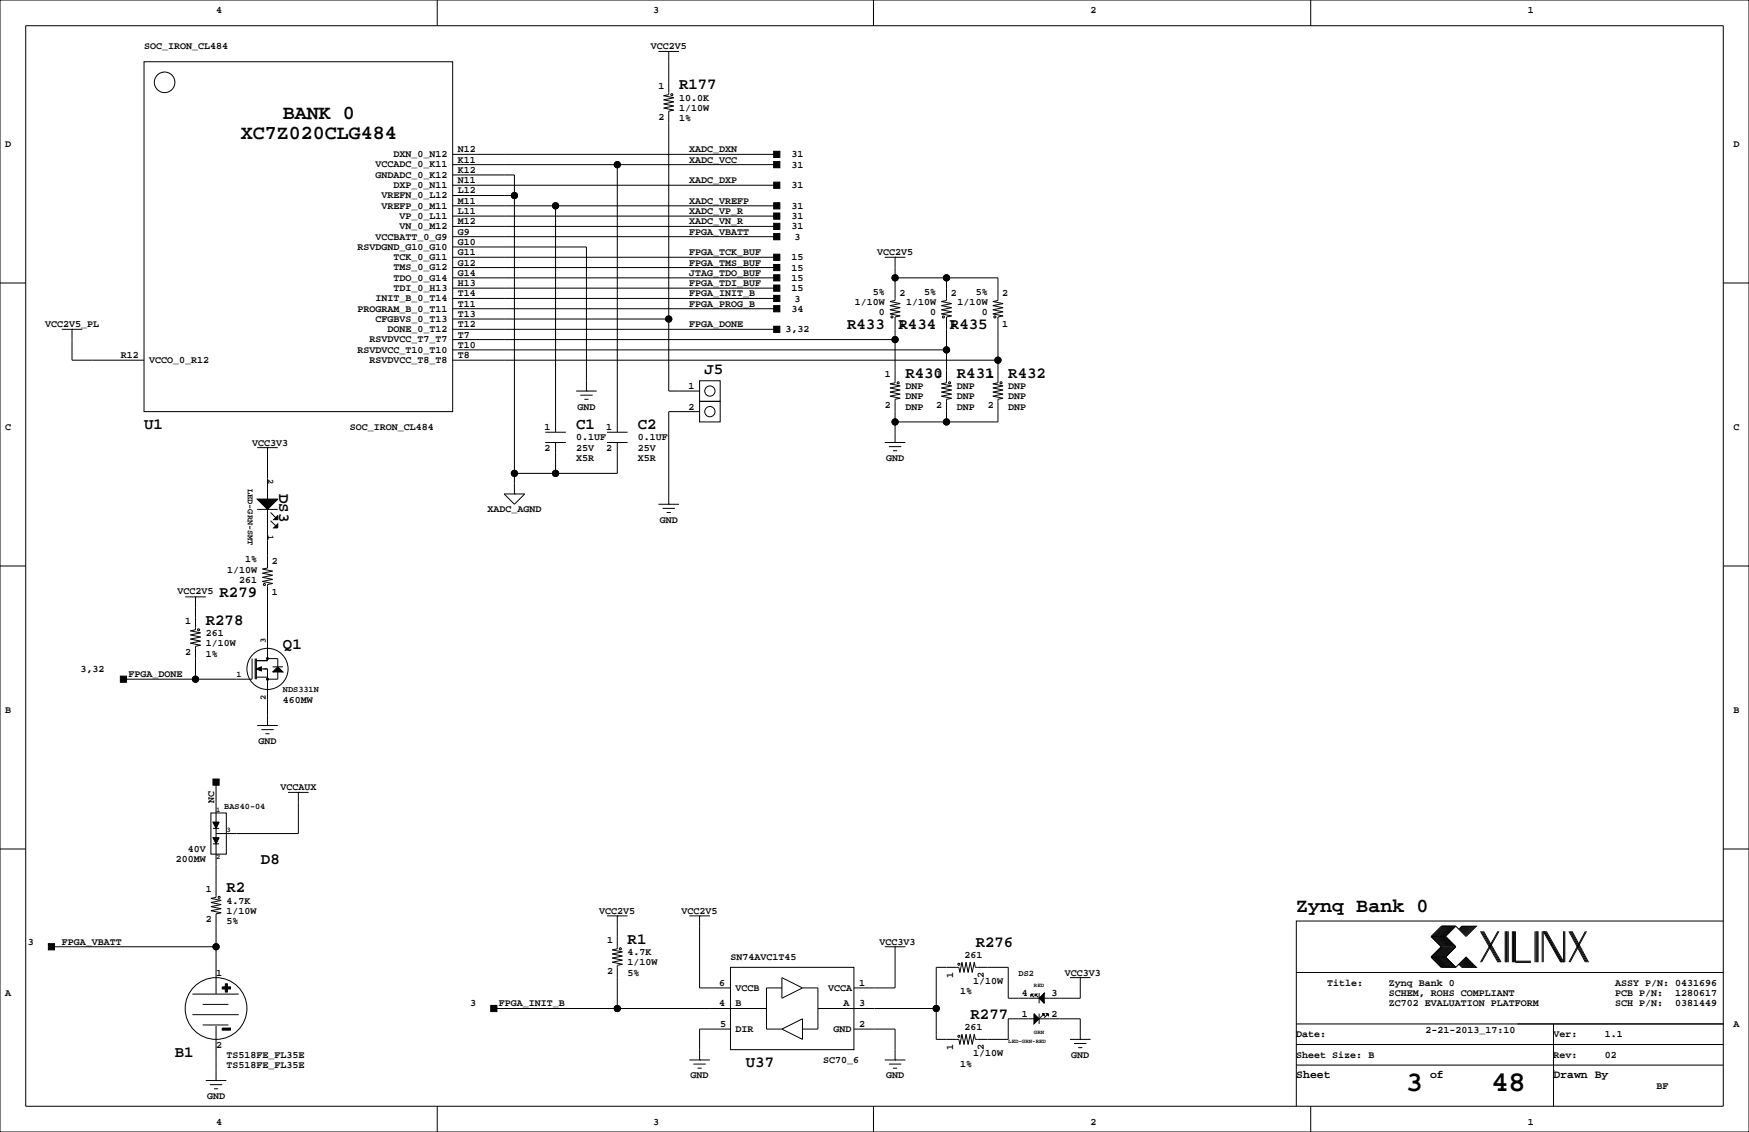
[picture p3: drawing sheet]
<svg xmlns="http://www.w3.org/2000/svg" width="432mm" height="279mm" viewBox="0 0 432 279" stroke-linecap="round" stroke-linejoin="round" font-family="sans-serif">
<g fill="none" stroke="#000" stroke-width=".25">
<path d="M0 0h431.8v279.4h-431.8zM6.3 6.4h419.1v266.6h-419.1zM35.6 15.2h76.2v86.4h-76.2zM107.9 0v6.4M162.6 12.7h5M165.1 12.7h.1M165.1 12.7v10.7l-1.3 .2 2.6 .5-2.6 .5 2.6 .5-2.6 .6 2.6 .5-2.6 .5 2.6 .5-1.3 .2v69.1h7.6M215.6 0v6.4M323.6 0v6.4M111.8 38.1h80M111.8 43.2h15.2v78.7M111.8 48.3h15.2"/>
<path d="M111.8 50.8h80M111.8 58.4h80M111.8 40.6h80M111.8 55.9h80M111.8 53.3h80M111.8 45.7h80M137.2 50.8v55.9M152.4 40.6v66.1M0 69.8h6.3M111.8 68.6h80M111.8 63.5h80M111.8 78.7h53.3"/>
<path d="M111.8 61h33v35.5M111.8 66h80M111.8 71.1h80M111.8 73.7h80M111.8 76.2h80M218.4 63.5h5.1M221 63.5h.1M221 68.6h25.4v5.6l-1.3 .2 2.5 .5-2.5 .5 2.5 .5-2.5 .6 2.5 .5-2.5 .5 2.5 .5-1.2 .2v16.3l-1.3 .2 2.5 .5-2.5 .6 2.5 .5-2.5 .5 2.5 .5-2.5 .5 2.5 .5-1.2 .3v5.5h-25.4M221 63.5v10.7l-1.3 .2 2.5 .5-2.5 .5 2.5 .5-2.5 .6 2.5 .5-2.5 .5 2.5 .5-1.2 .2v16.3l-1.3 .2 2.5 .5-2.5 .6 2.5 .5-2.5 .5 2.5 .5-2.5 .5 2.5 .5-1.2 .3v10.6M233.7 68.6v5.6l-1.3 .2 2.5 .5-2.5 .5 2.5 .5-2.5 .6 2.5 .5-2.5 .5 2.5 .5-1.2 .2v16.3l-1.3 .2 2.5 .5-2.5 .6 2.5 .5-2.5 .5 2.5 .5-2.5 .5 2.5 .5-1.2 .3v5.5M425.4 69.8h6.4M15.2 81.3h5.1"/>
<path d="M17.8 81.3h.1M17.8 81.3v7.6h17.8M111.8 86.4h121.9M111.8 88.9h134.6M111.8 83.8h109.2M111.8 81.3h80M142.2 96.5h5.1M143.3 97.5h3M144.3 98.6h1M144.8 96.5h.1M172.7 94h5.1v5.1h-5.1zM172.7 99.1h5.1v5h-5.1z"/>
<path d="M63.5 110.5h5.1M66 110.5h.1M66 110.5v12.7M134.6 109.2h5.1M134.6 106.7h5.1M137.2 109.2v7.6M149.9 109.2h5M149.9 106.7h5M152.4 109.2v7.6h-25.4M172.7 101.6h-7.6v22.9M218.4 109.2h5.1M219.5 110.2h3"/>
<path d="M220.5 111.3h1M221 109.2h.1M0 139.7h6.3M63.5 125.7h5.1M66 125.7v14.5l-1.2 .3 2.5 .5-2.5 .5 2.5 .5-2.5 .5 2.5 .5-2.5 .5 2.5 .5-1.3 .3v18.8h-2.8M66.8 126.5l1.3 1.3M66.8 128.5l1.3 1.3M124.5 121.9h5l-2.5 2.6zM127 121.9h.1M162.6 124.5h5M163.6 125.5h3M164.6 126.5h1"/>
<path d="M165.1 124.5h.1M425.4 139.7h6.4M45.7 147.3h5.1M48.3 147.3h.1M48.3 147.3v8.1l-1.3 .3 2.5 .5-2.5 .5 2.5 .5-2.5 .5 2.5 .5-2.5 .6 2.5 .5-1.2 .2v8.1M62.2 162.6v5h-31.7M63 162.6v5M63.2 162.6v5M63.2 167.1h2.8M63.5 179.1h5.1M64.5 165.1h1.5v14M66 179.1h.1"/>
<path d="M66 162.6h2.6v2M67.3 164.6h2.5M68.6 165.9v1.7h-2.6M53.3 193v28.5l-1.2 .2 2.5 .5-2.5 .6 2.5 .5-2.5 .5 2.5 .5-2.5 .5 2.5 .5-1.3 .3v19.8M64.5 180.1h3.1M65.5 181.1h1M71.1 195.6h5.1M73.7 195.6h.1M73.7 195.6v10.1h-20.4M0 209.5h6.3M52.1 200.7h3.8v10.1h-3.8zM52.6 202.9h1.5"/>
<path d="M52.6 208.3h1.5M52.6 204.5h1.5M425.4 209.5h6.4M12.7 233.7h40.6M149.9 226.1h5M152.4 226.1h.1M152.4 226.1v8.1l-1.3 .2 2.6 .5-2.6 .6 2.6 .5-2.6 .5 2.6 .5-2.6 .5 2.6 .5-1.3 .3v10.6M170.2 226.1h5.1M172.7 226.1h.1M172.7 226.1v17.7h7.6M180.3 238.8h30.5v20.3h-30.5zM218.4 233.7h5.1"/>
<path d="M221 233.7h.1M221 233.7v10.1h-10.2M353.3 236.2l2.6 2.6h3.5M353.3 231.1l2.6 2.6-2.6 2.5M353.3 236.2h3.6M353.3 231.1h3.6M356.1 228.6l-2.5 2.5 2.5 2.6-2.5 2.5 2.5 2.6M356.4 228.6l-2.6 2.5 2.6 2.6-2.6 2.5 2.6 2.6M356.6 228.6l-2.5 2.5 2.5 2.6-2.5 2.5 2.5 2.6M356.9 228.6l-2.6 2.5 2.6 2.6-2.6 2.5 2.6 2.6M356.9 231.1l2.5 2.6-2.5 2.5M356.9 236.2l2.5 2.6"/>
<path d="M357.1 228.6l-2.5 2.5 2.5 2.6-2.5 2.5 2.5 2.6M357.4 228.6l-2.6 2.5 2.6 2.6-2.6 2.5 2.6 2.6M357.6 228.6l-2.5 2.5 2.5 2.6-2.5 2.5 2.5 2.6M357.9 228.6l-2.6 2.5 2.6 2.6-2.6 2.5 2.6 2.6M358.1 228.6l-2.5 2.5 2.5 2.6-2.5 2.5 2.5 2.6M358.4 228.6l-2.5 2.5 2.5 2.6-2.5 2.5 2.5 2.6M358.6 228.6l-2.5 2.5 2.5 2.6-2.5 2.5 2.5 2.6M358.9 228.6l-2.5 2.5 2.5 2.6-2.5 2.5 2.5 2.6M359.2 228.6l-2.6 2.5 2.6 2.6-2.6 2.5 2.6 2.6M359.4 228.6l2.5 2.5 2.6-2.5h-3.6l-.7 .8M359.4 228.6h-3.5l-2.6 2.5M359.4 228.6l-2.5 2.5"/>
<path d="M360.2 238l.7 .8h3.6l-2.6-2.6-2.5 2.6M360.4 237.7l1 1.1M360.4 238l.8 .8M360.7 237.5l1.2 1.3M360.7 237.7l1 1.1M360.9 237.2l1.6 1.6M360.9 237.5l1.3 1.3M361.2 237l1.8 1.8M361.2 237.2l1.5 1.6M361.2 228.6l-.8 .8M361.4 236.7l2.1 2.1M361.4 237l1.8 1.8"/>
<path d="M361.4 228.6l-1 1M361.7 236.5l2.3 2.3M361.7 236.7l2 2.1M361.7 228.6l-1 1M361.9 236.5l2.3 2.3M361.9 228.6l-1.2 1.3M362.2 228.6l-1.3 1.3M362.5 228.6l-1.6 1.5M362.7 228.6l-1.5 1.5M363 228.6l-1.8 1.8M363.2 228.6l-1.8 1.8M363.5 228.6l-2.1 2"/>
<path d="M363.7 228.6l-2 2M364 228.6l-2.3 2.3M364.2 228.6l-2.3 2.3M365.5 229.9l4.3 7.6M365.8 229.9l4.3 7.6M366 229.9l4.3 7.6M366.3 229.9l4.3 7.6M369.8 229.9l-4.3 7.6M370.1 229.9l-4.3 7.6M371.6 229.9v7.6M371.9 229.9v7.6M372.1 229.9v7.6"/>
<path d="M372.4 229.9v7.6M373.4 229.9v7.6M373.6 229.9v7.6M373.9 229.9v7.6M374.1 229.9v7.6h3.9M374.1 237.2h3.9M379 229.9v7.6M379.2 229.9v7.6M379.5 229.9v7.6M379.7 229.9v7.6M380.7 229.9v7.6M381 237.5v-7.6l4.3 7.6"/>
<path d="M381.3 229.9l4.3 7.6M381.5 229.9l4.3 7.6M381.8 229.9l4.3 7.6v-7.6M386.3 229.9v7.6M387.3 229.9l4.1 7.6M387.6 229.9l4.1 7.6M387.9 229.9l4 7.6M388.1 229.9l4.1 7.6M391.4 229.9l-4.1 7.6M391.7 229.9l-4.1 7.6M425.4 227.3h-105.4v35.6M43.2 243.8h.1"/>
<path d="M47.5 245.4h11.4M47.5 250.4h11.4M50 253h6.4M50 247.9h6.4M53.3 241.3h.1M53.3 253.2v13.5M121.9 248.9h67.3M180.3 254h-7.6v7.6M193 243.8h-3.8v10.2h3.8M193 241.3l5.1 2.5-5.1 2.6zM193 254l5.1-2.5v5zM198.1 243.8h3.8v10.2h-3.8"/>
<path d="M201.9 248.9h29.2M210.8 254h10.2v7.6M254.5 245.4l.8 .7M255.5 245.4l.8 .7M256.5 251.5h10.2v5M256.5 246.4h-7.6v-7.6h-8.1l-.3-1.3-.5 2.5-.5-2.5-.5 2.5-.5-2.5-.5 2.5-.5-2.5-.5 2.5-.3-1.2h-5.6v17.7h5.6l.3 1.3 .5-2.5 .5 2.5 .5-2.5 .5 2.5 .5-2.5 .5 2.5 .5-2.5 .3 1.2h8.1v-5h6.4M256.5 245.1v2.5M256.5 250.2v2.5M257.6 250.4l-.8 .8M258.6 250.4l-.8 .8M264.2 241.3h5M264.2 256.5h5"/>
<path d="M265.2 257.6h3M266.2 258.6h1M266.7 241.3h.1M266.7 256.5h.1M266.7 241.3v5.1h-8.9M320 257.8h105.4M320 252.7h105.4M320 240h105.4M383.5 252.7v20.3M50.8 266.7h5.1M51.8 267.7h3.1M52.8 268.7h1"/>
<path d="M53.3 266.7h.1M107.9 273v6.4M170.2 261.6h5.1M171.2 262.6h3M172.2 263.7h1M172.7 261.6h.1M215.6 273v6.4M218.4 261.6h5.1M219.5 262.6h3M220.5 263.7h1M221 261.6h.1M320 262.9v10.1"/>
<path d="M320 262.9h105.4M323.6 273v6.4M383.5 264.2h.1"/>
<circle cx="40.6" cy="20.3" r="2.54"/>
<circle cx="165.9" cy="23.4" r=".25"/>
<circle cx="127" cy="48.3" r=".76"/>
<circle cx="137.2" cy="50.8" r=".76"/>
<circle cx="152.4" cy="40.6" r=".76"/>
<circle cx="165.1" cy="78.7" r=".76"/>
<circle cx="220.2" cy="78.2" r=".25"/>
<circle cx="221" cy="68.6" r=".76"/>
<circle cx="232.9" cy="78.2" r=".25"/>
<circle cx="233.7" cy="68.6" r=".76"/>
<circle cx="245.6" cy="78.2" r=".25"/>
<circle cx="175.3" cy="96.5" r="1.27"/>
<circle cx="221" cy="83.8" r=".76"/>
<circle cx="221.7" cy="94.5" r=".25"/>
<circle cx="233.7" cy="86.4" r=".76"/>
<circle cx="234.4" cy="94.5" r=".25"/>
<circle cx="246.4" cy="88.9" r=".76"/>
<circle cx="247.1" cy="94.5" r=".25"/>
<circle cx="127" cy="116.8" r=".76"/>
<circle cx="137.2" cy="116.8" r=".76"/>
<circle cx="175.3" cy="101.6" r="1.27"/>
<circle cx="221" cy="104.1" r=".76"/>
<circle cx="233.7" cy="104.1" r=".76"/>
<circle cx="49" cy="155.4" r=".25"/>
<circle cx="65.3" cy="144.3" r=".25"/>
<circle cx="48.3" cy="167.6" r=".76"/>
<circle cx="66" cy="165.1" r="5.1"/>
<circle cx="66" cy="162.6" r=".25"/>
<circle cx="66" cy="167.6" r=".25"/>
<circle cx="53.3" cy="233.7" r=".76"/>
<circle cx="54.1" cy="221.5" r=".25"/>
<circle cx="153.2" cy="234.2" r=".25"/>
<circle cx="236.7" cy="238" r=".25"/>
<circle cx="53.3" cy="248.9" r="7.6"/>
<circle cx="152.4" cy="248.9" r=".76"/>
<circle cx="231.1" cy="248.9" r=".76"/>
<circle cx="236.7" cy="255.8" r=".25"/>
</g>
<g fill="#000" stroke="#000" stroke-width=".25">
<path d="M191 37.3h1.5v1.6h-1.5z" fill-rule="evenodd"/>
<path d="M191 50h1.5v1.6h-1.5z" fill-rule="evenodd"/>
<path d="M191 57.7h1.5v1.5h-1.5z" fill-rule="evenodd"/>
<path d="M191 39.9h1.5v1.5h-1.5z" fill-rule="evenodd"/>
<path d="M191 55.1h1.5v1.5h-1.5z" fill-rule="evenodd"/>
<path d="M191 52.6h1.5v1.5h-1.5z" fill-rule="evenodd"/>
<path d="M191 45h1.5v1.5h-1.5z" fill-rule="evenodd"/>
<path d="M191 62.7h1.5v1.6h-1.5z" fill-rule="evenodd"/>
<path d="M191 67.8h1.5v1.5h-1.5z" fill-rule="evenodd"/>
<path d="M191 65.3h1.5v1.5h-1.5z" fill-rule="evenodd"/>
<path d="M191 70.4h1.5v1.5h-1.5z" fill-rule="evenodd"/>
<path d="M191 72.9h1.5v1.5h-1.5z" fill-rule="evenodd"/>
<path d="M191 75.4h1.5v1.6h-1.5z" fill-rule="evenodd"/>
<path d="M191 80.5h1.5v1.5h-1.5z" fill-rule="evenodd"/>
<path d="M63.5 123.2h5.1l-2.6 2.5z" fill-rule="evenodd"/>
<path d="M68.6 127.3v1h-1z" fill-rule="evenodd"/>
<path d="M67.6 130.3l1-1v1z" fill-rule="evenodd"/>
<path d="M29.7 166.9h1.5v1.5h-1.5z" fill-rule="evenodd"/>
<path d="M63.2 165.1l1.3-.5v1z" fill-rule="evenodd"/>
<path d="M68.6 164.6l1.2 1.3h-2.5z" fill-rule="evenodd"/>
<path d="M52.6 192.3h1.5v1.5h-1.5z" fill-rule="evenodd"/>
<path d="M52.6 202.9h1.5l-.8 1.6z" fill-rule="evenodd"/>
<path d="M52.6 206.8h1.5l-.8 1.5z" fill-rule="evenodd"/>
<path d="M11.9 232.9h1.6v1.5h-1.6z" fill-rule="evenodd"/>
<path d="M54.9 253.7h2v.6h-2z" fill-rule="evenodd"/>
<path d="M55.6 242.8h.5v.8h.8v.5h-.8v.8h-.5v-.8h-.7v-.5h.7z" fill-rule="evenodd"/>
<path d="M121.2 248.2h1.5v1.5h-1.5z" fill-rule="evenodd"/>
<path d="M254.5 245.4h.5l-.5 .5z" fill-rule="evenodd"/>
<path d="M255.3 250.2l1.2 1.3-1.2 1.2z" fill-rule="evenodd"/>
<path d="M255.5 245.4h.5l-.5 .5z" fill-rule="evenodd"/>
<path d="M257.3 250.2h.5v.5z" fill-rule="evenodd"/>
<path d="M257.8 245.1v2.5l-1.3-1.2z" fill-rule="evenodd"/>
<path d="M258.3 250.2h.5v.5z" fill-rule="evenodd"/>
<circle cx="127" cy="48.3" r=".76"/>
<circle cx="137.2" cy="50.8" r=".76"/>
<circle cx="152.4" cy="40.6" r=".76"/>
<circle cx="165.1" cy="78.7" r=".76"/>
<circle cx="221" cy="68.6" r=".76"/>
<circle cx="233.7" cy="68.6" r=".76"/>
<circle cx="221" cy="83.8" r=".76"/>
<circle cx="233.7" cy="86.4" r=".76"/>
<circle cx="246.4" cy="88.9" r=".76"/>
<circle cx="127" cy="116.8" r=".76"/>
<circle cx="137.2" cy="116.8" r=".76"/>
<circle cx="221" cy="104.1" r=".76"/>
<circle cx="233.7" cy="104.1" r=".76"/>
<circle cx="48.3" cy="167.6" r=".76"/>
<circle cx="53.3" cy="233.7" r=".76"/>
<circle cx="152.4" cy="248.9" r=".76"/>
<circle cx="231.1" cy="248.9" r=".76"/>
</g>
<g font-size="7.1">
<text x="347" y="269.3">3</text>
<text x="368.2" y="269.3">48</text>
</g>
<g font-size="4.9">
<text x="69.8" y="29.3">BANK 0</text>
<text x="59.5" y="34.4">XC7Z020CLG484</text>
<text x="320" y="225.1">Zynq Bank 0</text>
</g>
<g font-size="3.9">
<text x="167.6" y="22.1">R177</text>
<text x="209.1" y="81.3">R433</text>
<text x="221.8" y="81.3">R434</text>
<text x="234.5" y="81.3">R435</text>
<text x="173.9" y="92.4">J5</text>
<text x="223.5" y="93.2">R430</text>
<text x="236.2" y="93.2">R431</text>
<text x="248.9" y="93.2">R432</text>
<text x="35.6" y="105.9">U1</text>
<text x="142.2" y="105.9">C1</text>
<text x="157.5" y="105.9">C2</text>
<text x="68.9" y="121.9" transform="rotate(90 68.9 121.9)">DS3</text>
<text x="54.2" y="147.3">R279</text>
<text x="50.8" y="154.1">R278</text>
<text x="69.8" y="160.2">Q1</text>
<text x="64.4" y="213.3">D8</text>
<text x="55.9" y="220.2">R2</text>
<text x="154.9" y="232.9">R1</text>
<text x="240.9" y="233.7">R276</text>
<text x="239.6" y="251.5">R277</text>
<text x="43.2" y="260.8">B1</text>
<text x="184.1" y="263.4">U37</text>
</g>
<g font-size="2.8">
<text x="320" y="266.1">Sheet</text>
<text x="353.1" y="266.1">of</text>
<text x="383.5" y="266.1">Drawn By</text>
</g>
<g font-size="2.5">
<text x="53.3" y="3.3">4</text>
<text x="161.3" y="3.3">3</text>
<text x="269.2" y="3.3">2</text>
<text x="377.2" y="3.3">1</text>
<text x="35.6" y="12.2">SOC_IRON_CL484</text>
<text x="160.7" y="12.2">VCC2V5</text>
<text x="162.6" y="21.9">1</text>
<text x="162.6" y="29.6">2</text>
<text x="167.6" y="30">1%</text>
<text x="167.6" y="27.4">1/10W</text>
<text x="167.6" y="24.9">10.0K</text>
<text x="1.3" y="36.3">D</text>
<text x="92.7" y="41.3">VCCADC_0_K11</text>
<text x="97.2" y="38.8">DXN_0_N12</text>
<text x="113" y="40.1">K11</text>
<text x="113" y="37.6">N12</text>
<text x="170.2" y="37.6">XADC_DXN</text>
<text x="170.2" y="40.1">XADC_VCC</text>
<text x="195.4" y="38.9">31</text>
<text x="195.4" y="41.4">31</text>
<text x="428" y="36.3">D</text>
<text x="92.7" y="43.9">GNDADC_0_K12</text>
<text x="97.2" y="46.4">DXP_0_N11</text>
<text x="113" y="47.8">L12</text>
<text x="113" y="45.2">N11</text>
<text x="113" y="42.7">K12</text>
<text x="170.2" y="45.2">XADC_DXP</text>
<text x="195.4" y="46.5">31</text>
<text x="94.2" y="51.5">VREFP_0_M11</text>
<text x="94.2" y="49">VREFN_0_L12</text>
<text x="113" y="52.8">L11</text>
<text x="113" y="50.3">M11</text>
<text x="170.2" y="52.8">XADC_VP_R</text>
<text x="170.2" y="50.3">XADC_VREFP</text>
<text x="195.4" y="51.6">31</text>
<text x="92.7" y="59.1">VCCBATT_0_G9</text>
<text x="98.6" y="56.6">VN_0_M12</text>
<text x="98.6" y="54">VP_0_L11</text>
<text x="113" y="57.9">G9</text>
<text x="113" y="55.4">M12</text>
<text x="170.2" y="55.4">XADC_VN_R</text>
<text x="170.2" y="57.9">FPGA_VBATT</text>
<text x="195.4" y="54.1">31</text>
<text x="195.4" y="56.6">31</text>
<text x="196.1" y="59.2">3</text>
<text x="88.3" y="61.7">RSVDGND_G10_G10</text>
<text x="97.2" y="64.2">TCK_0_G11</text>
<text x="113" y="65.5">G12</text>
<text x="113" y="63">G11</text>
<text x="113" y="60.5">G10</text>
<text x="170.2" y="65.5">FPGA_TMS_BUF</text>
<text x="170.2" y="63">FPGA_TCK_BUF</text>
<text x="195.4" y="64.3">15</text>
<text x="216.5" y="63">VCC2V5</text>
<text x="97.2" y="71.8">TDI_0_H13</text>
<text x="97.2" y="69.3">TDO_0_G14</text>
<text x="97.2" y="66.7">TMS_0_G12</text>
<text x="113" y="70.6">H13</text>
<text x="113" y="68.1">G14</text>
<text x="170.2" y="70.6">FPGA_TDI_BUF</text>
<text x="170.2" y="68.1">JTAG_TDO_BUF</text>
<text x="195.4" y="71.9">15</text>
<text x="195.4" y="66.8">15</text>
<text x="195.4" y="69.3">15</text>
<text x="88.3" y="76.9">PROGRAM_B_0_T11</text>
<text x="92.7" y="74.4">INIT_B_0_T14</text>
<text x="113" y="75.7">T11</text>
<text x="113" y="73.2">T14</text>
<text x="170.2" y="75.7">FPGA_PROG_B</text>
<text x="170.2" y="73.2">FPGA_INIT_B</text>
<text x="195.4" y="77">34</text>
<text x="196.1" y="74.4">3</text>
<text x="211" y="75.3">1/10W</text>
<text x="215.5" y="72.7">5%</text>
<text x="217" y="77.8">0</text>
<text x="222" y="73.2">2</text>
<text x="223.7" y="75.3">1/10W</text>
<text x="228.2" y="72.7">5%</text>
<text x="229.7" y="77.8">0</text>
<text x="234.7" y="73.2">2</text>
<text x="236.4" y="75.3">1/10W</text>
<text x="240.9" y="72.7">5%</text>
<text x="242.4" y="77.8">0</text>
<text x="247.4" y="73.2">2</text>
<text x="11.1" y="80.8">VCC2V5_PL</text>
<text x="92.7" y="79.4">CFGBVS_0_T13</text>
<text x="95.7" y="82">DONE_0_T12</text>
<text x="113" y="83.3">T7</text>
<text x="113" y="80.8">T12</text>
<text x="113" y="78.2">T13</text>
<text x="170.2" y="80.8">FPGA_DONE</text>
<text x="193.9" y="82">3,32</text>
<text x="222" y="80.8">1</text>
<text x="234.7" y="80.8">1</text>
<text x="247.4" y="80.8">1</text>
<text x="29.8" y="88.4">R12</text>
<text x="36.8" y="89.6">VCCO_0_R12</text>
<text x="88.3" y="87.1">RSVDVCC_T10_T10</text>
<text x="91.2" y="89.6">RSVDVCC_T8_T8</text>
<text x="91.2" y="84.5">RSVDVCC_T7_T7</text>
<text x="113" y="88.4">T8</text>
<text x="113" y="85.9">T10</text>
<text x="218.4" y="93.1">1</text>
<text x="231.1" y="93.1">1</text>
<text x="243.8" y="93.1">1</text>
<text x="142.6" y="101.1">GND</text>
<text x="170" y="96">1</text>
<text x="170" y="101.1">2</text>
<text x="218.4" y="100.7">2</text>
<text x="223.5" y="101.1">DNP</text>
<text x="223.5" y="98.6">DNP</text>
<text x="223.5" y="96">DNP</text>
<text x="231.1" y="100.7">2</text>
<text x="236.2" y="96">DNP</text>
<text x="236.2" y="98.6">DNP</text>
<text x="236.2" y="101.1">DNP</text>
<text x="243.8" y="100.7">2</text>
<text x="248.9" y="101.1">DNP</text>
<text x="248.9" y="98.6">DNP</text>
<text x="248.9" y="96">DNP</text>
<text x="1.3" y="106.2">C</text>
<text x="86.4" y="106.2">SOC_IRON_CL484</text>
<text x="134.4" y="106.2">1</text>
<text x="149.6" y="106.2">1</text>
<text x="428" y="106.2">C</text>
<text x="62.2" y="110">VCC3V3</text>
<text x="134.4" y="111.3">2</text>
<text x="142.2" y="113.8">X5R</text>
<text x="142.2" y="111.3">25V</text>
<text x="142.2" y="108.7">0.1UF</text>
<text x="149.6" y="111.3">2</text>
<text x="157.5" y="108.7">0.1UF</text>
<text x="157.5" y="111.3">25V</text>
<text x="157.5" y="113.8">X5R</text>
<text x="218.8" y="113.8">GND</text>
<text x="120.3" y="126.5">XADC_AGND</text>
<text x="162.9" y="129">GND</text>
<text x="56.1" y="141.3">1/10W</text>
<text x="59.1" y="143.9">261</text>
<text x="60.5" y="138.8">1%</text>
<text x="67.1" y="139.2">2</text>
<text x="43.8" y="146.6">VCC2V5</text>
<text x="67.1" y="146.8">1</text>
<text x="45.7" y="154">1</text>
<text x="45.7" y="161.6">2</text>
<text x="50.8" y="157">261</text>
<text x="50.8" y="159.5">1/10W</text>
<text x="19.9" y="165.9">3,32</text>
<text x="31.7" y="167.1">FPGA_DONE</text>
<text x="50.8" y="162.1">1%</text>
<text x="69.8" y="173.5">460MW</text>
<text x="1.3" y="176">B</text>
<text x="428" y="176">B</text>
<text x="63.8" y="183.6">GND</text>
<text x="69.2" y="195.1">VCCAUX</text>
<text x="52.8" y="198.1" transform="rotate(-90 52.8 198.1)">NC</text>
<text x="43.4" y="212.9">200MW</text>
<text x="46.4" y="210.3">40V</text>
<text x="50.8" y="220.1">1</text>
<text x="50.8" y="227.7">2</text>
<text x="55.9" y="223">4.7K</text>
<text x="55.9" y="225.6">1/10W</text>
<text x="148" y="225.6">VCC2V5</text>
<text x="168.3" y="225.6">VCC2V5</text>
<text x="6.9" y="233.2">3</text>
<text x="15.2" y="233.2">FPGA_VBATT</text>
<text x="55.9" y="228.1">5%</text>
<text x="149.9" y="232.8">1</text>
<text x="217.2" y="233.2">VCC3V3</text>
<text x="154.9" y="238.3">1/10W</text>
<text x="154.9" y="235.7">4.7K</text>
<text x="180.3" y="237">SN74AVC1T45</text>
<text x="238.1" y="236.6">261</text>
<text x="1.3" y="245.9">A</text>
<text x="53.3" y="240.8">1</text>
<text x="149.9" y="240.4">2</text>
<text x="154.9" y="240.8">5%</text>
<text x="177.6" y="243.3">6</text>
<text x="181.6" y="244.6">VCCB</text>
<text x="204.5" y="244.6">VCCA</text>
<text x="212.1" y="243.3">1</text>
<text x="235.3" y="241.3" transform="rotate(-90 235.3 241.3)">1</text>
<text x="237.1" y="245.5">1%</text>
<text x="240.2" y="242.9">1/10W</text>
<text x="242.9" y="241.3" transform="rotate(-90 242.9 241.3)">2</text>
<text x="252.3" y="245.9">4</text>
<text x="259.6" y="245.9">3</text>
<text x="262.9" y="240.8">VCC3V3</text>
<text x="327.7" y="243.3">Title:</text>
<text x="342.9" y="245.9">SCHEM, ROHS COMPLIANT</text>
<text x="342.9" y="243.3">Zynq Bank 0</text>
<text x="398.8" y="243.3">ASSY P/N: 0431696</text>
<text x="398.8" y="245.9">PCB P/N:</text>
<text x="413.6" y="245.9">1280617</text>
<text x="116.1" y="248.4">3</text>
<text x="123.2" y="248.4">FPGA_INIT_B</text>
<text x="177.6" y="248.4">4</text>
<text x="181.6" y="248.4">B</text>
<text x="208.3" y="248.4">A</text>
<text x="212.1" y="248.4">3</text>
<text x="252.3" y="251">1</text>
<text x="259.6" y="251">2</text>
<text x="342.9" y="248.4">ZC702 EVALUATION PLATFORM</text>
<text x="398.8" y="248.4">SCH P/N:</text>
<text x="413.6" y="248.4">0381449</text>
<text x="177.8" y="253.5">5</text>
<text x="181.6" y="254.8">DIR</text>
<text x="205.7" y="254.8">GND</text>
<text x="212.1" y="253.5">2</text>
<text x="238.1" y="254.3">261</text>
<text x="320" y="256">Date:</text>
<text x="351.9" y="255">2-21-2013_17:10</text>
<text x="383.5" y="256">Ver:</text>
<text x="396.2" y="256">1.1</text>
<text x="428" y="253.5">A</text>
<text x="53.3" y="258.6">2</text>
<text x="55.9" y="261.1">TS518FE_FL35E</text>
<text x="55.9" y="263.7">TS518FE_FL35E</text>
<text x="203.2" y="262.4">SC70_6</text>
<text x="235.3" y="259.1" transform="rotate(-90 235.3 259.1)">1</text>
<text x="237.1" y="263.2">1%</text>
<text x="240.2" y="260.7">1/10W</text>
<text x="242.9" y="259.1" transform="rotate(-90 242.9 259.1)">2</text>
<text x="264.5" y="261.1">GND</text>
<text x="320" y="261.1">Sheet Size: B</text>
<text x="383.5" y="261.1">Rev:</text>
<text x="396.2" y="261.1">02</text>
<text x="170.5" y="266.2">GND</text>
<text x="218.8" y="266.2">GND</text>
<text x="408.9" y="268.7">BF</text>
<text x="51.1" y="271.3">GND</text>
<text x="53.3" y="277.6">4</text>
<text x="161.3" y="277.6">3</text>
<text x="269.2" y="277.6">2</text>
<text x="377.2" y="277.6">1</text>
</g>
<g font-size="2.1">
<text x="66.2" y="118.1" transform="rotate(90 66.2 118.1)">2</text>
<text x="61.2" y="120.7" transform="rotate(90 61.2 120.7)">LED-GRN-SMT</text>
<text x="66.2" y="132.1" transform="rotate(90 66.2 132.1)">1</text>
<text x="65.6" y="158.8" transform="rotate(-90 65.6 158.8)">3</text>
<text x="58.4" y="167.2">1</text>
<text x="65.6" y="172.7" transform="rotate(-90 65.6 172.7)">2</text>
<text x="69.8" y="170.8">NDS331N</text>
<text x="55.4" y="199.7">BAS40-04</text>
<text x="251.5" y="240.9">DS2</text>
</g>
<g font-size="1.8">
<text x="53.3" y="200.3">1</text>
<text x="55.9" y="205.4">3</text>
<text x="53.3" y="212">2</text>
</g>
<g font-size="1.4">
<text x="255.3" y="243.6">RED</text>
<text x="248.9" y="257.5">LED-GRN-RED</text>
<text x="255.3" y="255.2">GRN</text>
</g>
</svg>
